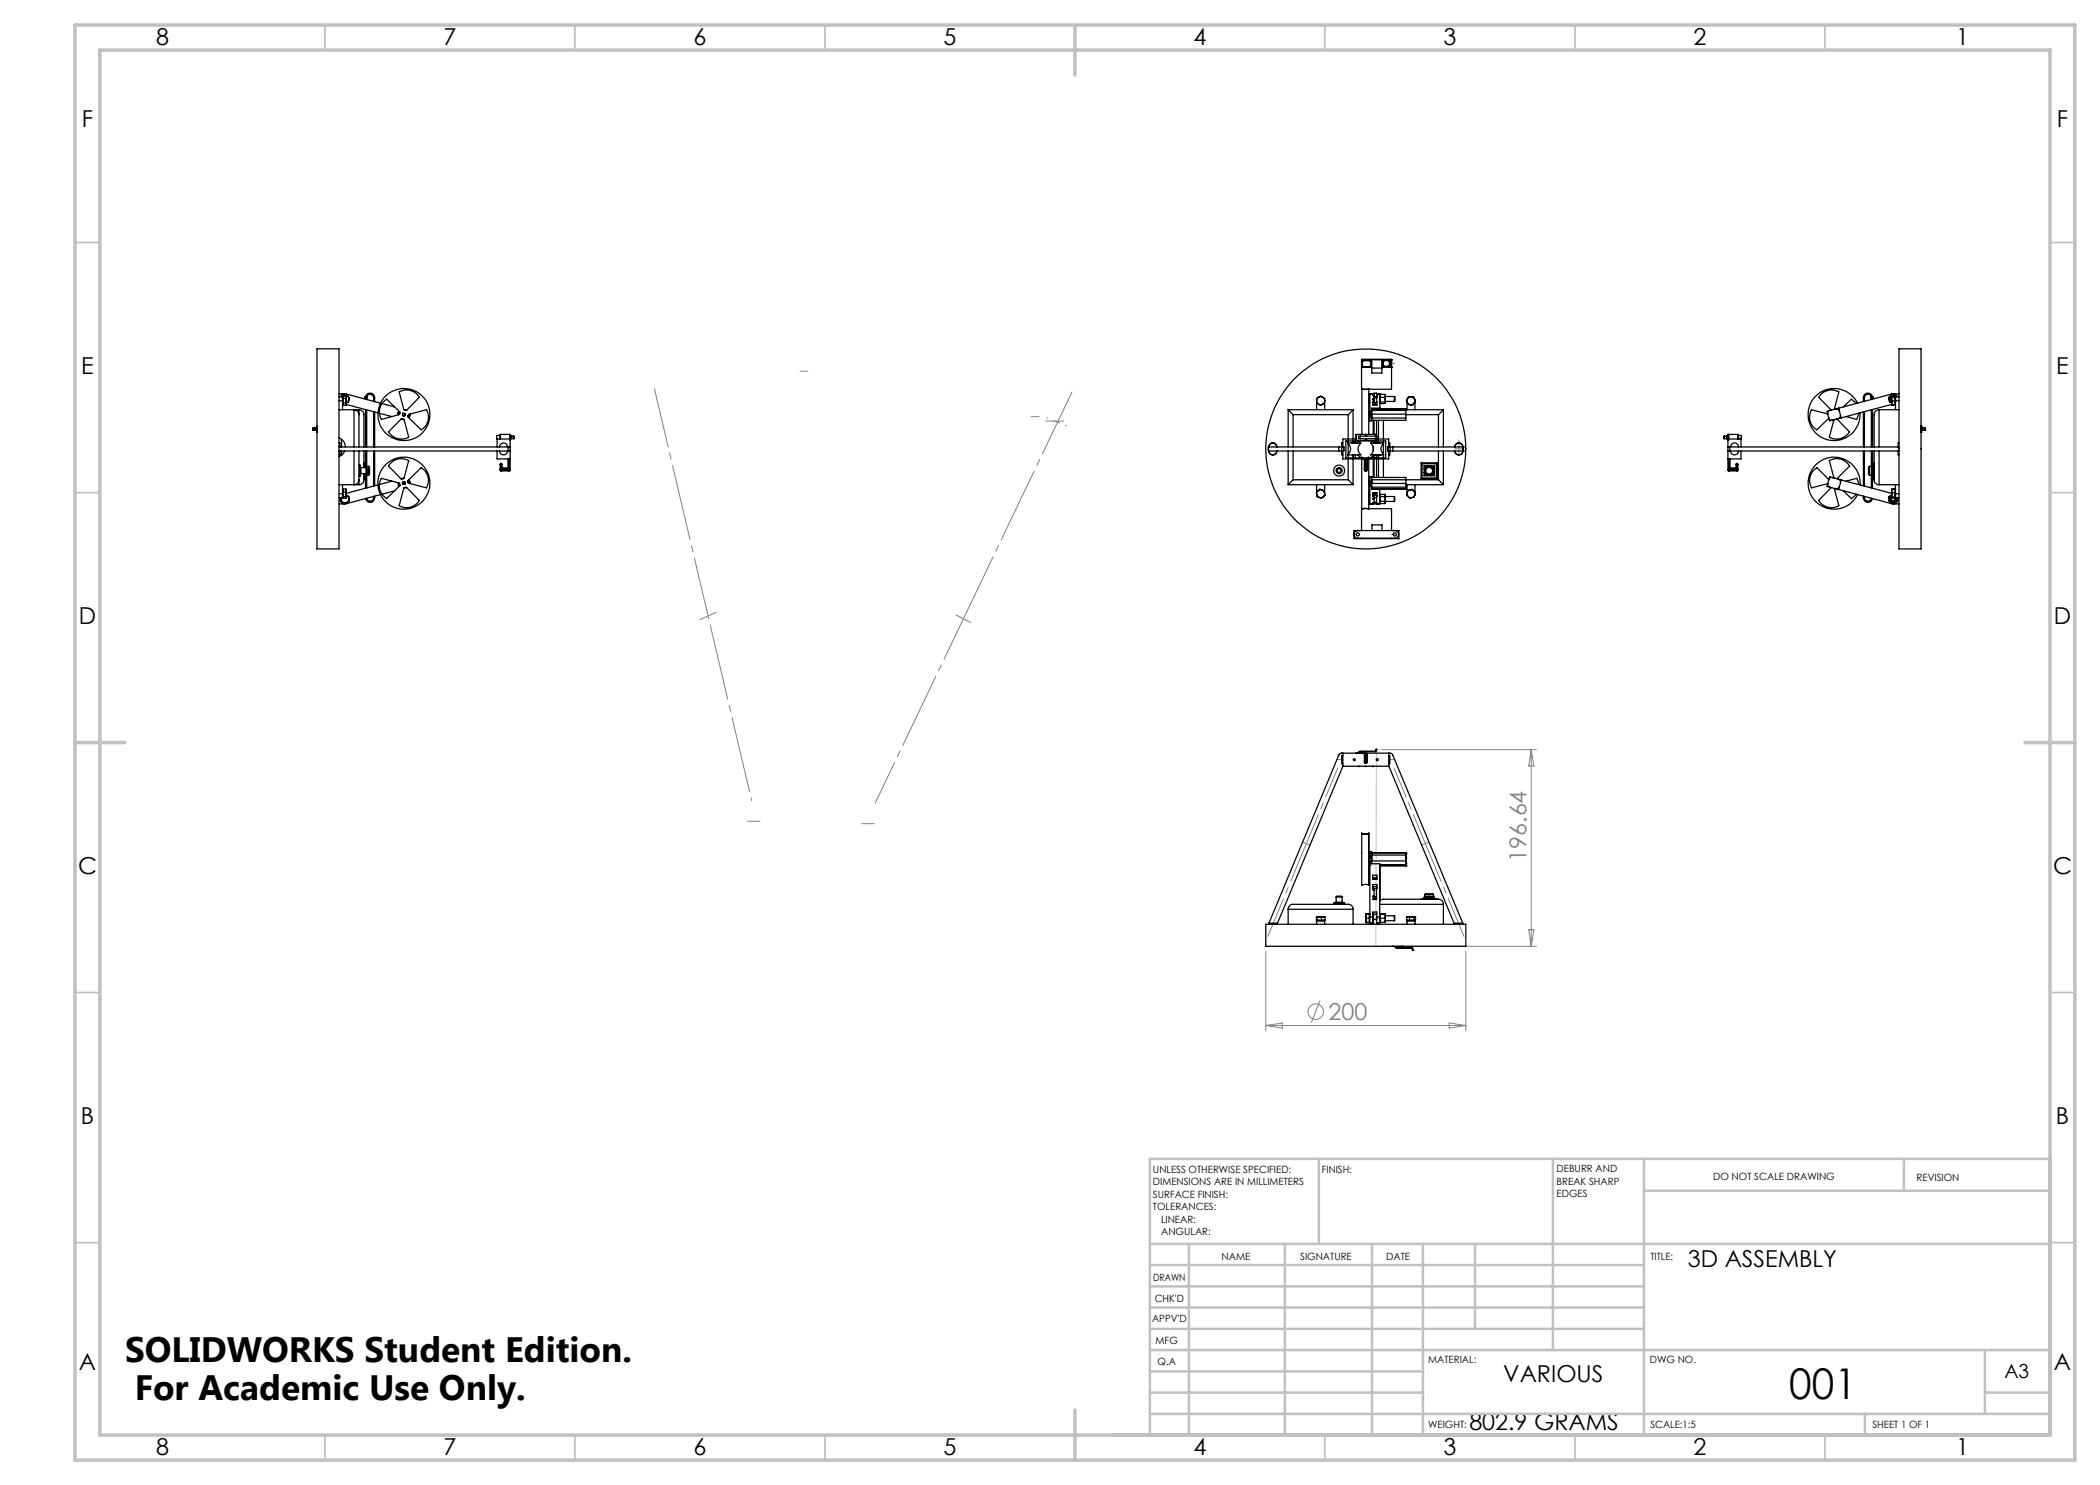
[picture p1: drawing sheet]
<svg xmlns="http://www.w3.org/2000/svg" width="420mm" height="297mm" viewBox="0 0 420 297" stroke-linecap="round" stroke-linejoin="round" font-family="sans-serif">
<g fill="none" stroke="#808080" stroke-width=".2">
<path d="M276.3 149.9h31M306.2 149.9v39.4M306.2 149.9l.6 3.3h-1zM253.2 190.2v15.9M276.2 189.3h31.1M293.2 190.2v15.9M305.8 185.9h1l-.6 3.4zM253.2 205.1h40M253.2 205.1l3.3-.5v1zM264 200.1l-1.7 4.4M289.8 204.6l3.4 .5-3.4 .5z"/>
<circle cx="263.1" cy="202.3" r="1.56"/>
</g>
<path d="M275.3 149.9l-.1 39.4" fill="none" stroke="#c0c0c0" stroke-width=".2"/>
<g fill="none" stroke="#c0c0c0" stroke-width=".35">
<path d="M65 5v5M115 5v5M165 5v5M265 5v5M315 5v5M365 5v5M15 48.5h5M410 48.5h5M15 98.5h5M410 98.5h5M15 198.5h5M410 198.5h5"/>
<path d="M15 248.5h5M410 248.5h5M65 287v5M115 287v5M165 287v5M265 287v5M315 287v5M365 287v5"/>
</g>
<g fill="none" stroke="#c0c0c0" stroke-width=".5">
<path d="M263.8 231.8v17M310.6 231.8v38.2M328.8 231.8v55.2M328.8 238.2h81.2M380.8 231.8v6.4M230 248.8h180M230 257.3h98.8M230 253h98.8M237.8 248.8v38.2M257 248.8v38.2M274.4 248.8v38.2M284.6 248.8v38.2"/>
<path d="M295 248.8v17M230 265.8h98.8M230 261.5h98.8M230 278.5h54.6M230 274.3h54.6M230 270h180M397 278.5h13M397 270v12.8M222.8 287h187.2v-55.2h-180v55.2M230 282.8h180M373 282.8v4.2"/>
</g>
<path d="M15 5h400v287h-400zM20 10h390v277h-390zM215 5v10M15 148.5h10M405 148.5h10M215 282v10" fill="none" stroke="#c0c0c0" stroke-width=".7"/>
<g fill="none" stroke="#808080" stroke-width=".2" stroke-dasharray="15.2 1.3 1.3 1.3">
<path d="M161.6 74.2h-1.6M278.9 72.7h-.7M207.8 83.3h-1.6M212.8 84.2h-3.6M291.8 91v-3M292.6 89.8h-1.7M279 106.9h-.8M143.3 122.5l-3.3 1.4M191.2 123l2.9 1.5M268.6 151.9h-1.2M277.8 151.9h1.2M152 164.3l-2.5-.1"/>
<path d="M172.4 164.7h2.5M262 169l-1.5-.6M284.3 169l1.5-.6"/>
</g>
<path d="M192.7 123.7l21.7-45.3" fill="none" stroke="#808080" stroke-width=".2" stroke-dasharray="15.2 1.3 1.3 1.3" stroke-dashoffset="1.5"/>
<path d="M192.7 123.7l-17.7 36.9" fill="none" stroke="#808080" stroke-width=".2" stroke-dasharray="15.2 1.3 1.3 1.3" stroke-dashoffset="6.2"/>
<path d="M141.6 123.2l-10.7-45.4" fill="none" stroke="#808080" stroke-width=".2" stroke-dasharray="15.2 1.3 1.3 1.3" stroke-dashoffset="3.3"/>
<path d="M141.6 123.2l8.7 36.9" fill="none" stroke="#808080" stroke-width=".2" stroke-dasharray="15.2 1.3 1.3 1.3" stroke-dashoffset="-1.8"/>
<path d="M209.4 83.6l3.9 1.6" fill="none" stroke="#808080" stroke-width=".2" stroke-dasharray="15.2 1.3 1.3 1.3" stroke-dashoffset="15"/>
<path d="M261.3 168.7l-7.8 18.6M285.1 168.7l7.7 18.6" fill="none" stroke="#808080" stroke-width=".2" stroke-dasharray="15.2 1.3 1.3 1.3" stroke-dashoffset="7.1"/>
<path d="M261.3 168.7l6.2-15.1M285.1 168.7l-6.3-15.1" fill="none" stroke="#808080" stroke-width=".2" stroke-dasharray="15.2 1.3 1.3 1.3" stroke-dashoffset="9"/>
<g fill="none" stroke="#000" stroke-width=".25">
<path d="M63.4 69.8h4.4v40h-4.4zM67.8 78.8h1.1M67.8 79.3h.8M68.1 79.3l.4-.4 .5-.1 7.1 1.8M68.5 79.3v.8M68.6 79.7h.6M68.8 79h.3l.5 .3M68.8 79l-.5 .3M68.8 79l-.4 .1-.1 .2M68.8 79l.5-.1 .3 .4M69.2 79.2h-.6v1.9h.6M69.2 79.7l.1 .4"/>
<path d="M69.2 79.2l.1 .2M69.3 79.4l-.1 .3M69.3 79.4v.7M69.6 79.3l.2 .3-.1 .4M69.6 79.3l.3 .3-.2 .4M73.1 79.4l-.1 .1h.4l-.1-.1M73.1 79.5v.3M73.1 79.3a.91 .91 0 0 1 1-.7 .91 .91 0 0 1 .8 .9M73.1 79.3v.1M73.1 79.3h.2M73.3 79.3a.7 .7 0 0 1 .8-.5 .7 .7 0 0 1 .6 .7M73.3 79.3l-.2 .1"/>
<path d="M73.3 79.5v.4M74.7 79.5h.2M74.7 79.5v.8M74.9 79.5v.8M79.8 78.4a2.97 2.97 0 0 1 4.1 1.1l-2.6 2.6h-.3l-.2-.2zM263.7 79.4l-.3 .4-.1 .3M263.7 79.4l.3-.1 .5 .1M263.7 79.4l-.4 .3v.4M263.7 79.4l.4-.2 .4 .2M264.5 79.4l.3 .3 .1 .4M264.5 79.4l.4 .3v.4M272.3 73.3l.3 .1"/>
<path d="M272.3 73.4h2.1v1.2h2v-1.2h1.9M272.3 72h6M272.4 77.9l-.1-6h6v6h-4.5M272.5 72.4l.2-.3h1.2l.2 .3v.7l-.2 .2h-1.2l-.2-.2zM272.6 72l-.3 .1M272.7 77.9h.7M273.8 78.9h.1v1.8h-.1M273.8 79.6h.1M273.9 79h.1M274 78.8h.6M274 72l.4 .2v1l-.4 .2M274.4 73.6h2"/>
<path d="M274.6 78.8h.1M274.6 78.8v.3h.2M274.8 79.5v-.9h.5v.9M274.8 79.5h.1M274.8 79.4h.1M274.8 79.3h.1M274.8 78.8h-.8v5.4h.4v-2.6h1.6M274.8 79.7h-.2v.2h.2M274.8 79.5h.5M274.8 79.3v1.2M275.3 78.8h.7M275.3 79.5h.1"/>
<path d="M275.3 79.4h.1M275.3 79.4v1.1M275.3 78.8v.3M275.4 78.8l-.1 .3M275.4 78.8h.6M276 78.8v3M276 79.5v.9M276 78.9v.6M276 78.9v.1M276 79.5h1M276 78.9h1M276.6 72.8l.4 .5"/>
<path d="M276.6 72.1h1.3v1.2h-1.3zM276.7 72h-.2l-.1 .2v1l.3 .2M277 72.1l-.4 .5M277 78.9l.1 .3M277 79.5l.1 .4M277.1 79.9l-.1 .5M277.1 79.2l-.1 .3M277.1 79.2v.7M277.1 79.9v.6M277.1 79.3h1.8M277.6 72.1l.3 .5M277.8 72l.4 .2v1l-.4 .2"/>
<path d="M277.9 72.8l-.3 .5M278.3 73.4h.1M278.3 72h.1M278.9 79.3v1M278.9 79.3l.1 .1-.1 .9M281.5 79.7v.8M281.5 79.7l-.2 .4 .2 .4M282.2 79.3l.4 .2 .3 .3M282.2 79.3l-.7 .4M282.2 79.3h-.4l-.3 .4M282.2 79.3l.5 .1 .2 .4M282.9 79.8l.1 .4-.1 .4"/>
<path d="M282.9 79.8l.2 .4-.2 .4M372.7 79.5h.2M372.7 79.5v.8M372.9 79.5v.8M374.2 79.4h.4v.1h-.4zM374.3 79.3a.7 .7 0 0 0-.8-.4 .7 .7 0 0 0-.6 .6M374.3 79.3v.1M374.3 79.5v.4M374.5 79.4a.93 .93 0 0 0-1-.8 .93 .93 0 0 0-.8 .9M374.5 79.5v.3M377.8 79.9l.2 .4 .4 .2-.5-.1zM378.1 79.2l-.2 .2-.1 .5"/>
<path d="M378.1 79.2l-.3 .3v.4M378.3 79.5l-.1 .3 .1 .3M378.3 79.4l-.2 .4 .2 .4M378.3 79.8v.8M378.3 79.3v.5M378.3 79.3h.1M378.3 79.8l.1 .4M378.3 79.3l.1 .1M378.4 79.4l-.1 .4M378.4 79.3h1.4M378.4 79.3h.4M378.9 79h-.4l-.4 .2"/>
<path d="M378.9 79l-.5-.1-.3 .3M378.9 79l.4 .3M379 79.3h.1M379 79.3v1.8h-.6M379.1 79.3v.8zM379.5 79.3l-.4-.4-.6-.1-10.8 2.8M379.8 69.8h4.4v40h-4.4zM379.8 78.8h-1.1M62.7 85.6h-.1v.5h.1M62.7 85.6h.3M62.7 86.1h.3M62.7 85.6v.5"/>
<path d="M63 85.6h.2M63 86.1h.2M63 85.6v.5M63.2 85.6h.2M63.2 86.1h.2M63.2 85.6v.5M63.4 85.2v1.2M67.8 87.6l.4 .2a1.95 1.95 0 0 1 .9 1.6M67.8 88.6h.2v.8M67.8 98.7h.7M67.8 99.6h.8M67.8 96.9h4"/>
<path d="M67.8 81.9h4M67.8 90.2h33.8M67.8 89.4h33.8M67.8 80.1h.7M68 90.2v.8h-.2M68.2 99.8l.1 .4 .3 .3M68.2 99.8v.5l.4 .2M68.2 99.6v.2M68.3 87.9v1.5M68.3 90.2v.8M68.5 98.7v.9zM68.5 97.9h.1"/>
<path d="M68.5 81h.1M68.5 80.1v1.8M68.5 96.9v1.8M68.6 99.3h.6M68.6 98.4h.6M68.6 80.6h.6M68.9 90.2l-.4 .7-.7 .4M69.2 97.8l.1 .3M69.2 80.6l.1 .3M69.2 97.8h-.6v1.9h.6M69.2 98.4l.1 .5M69.2 99.3l.1 .2"/>
<path d="M69.2 97.8v.1M69.3 98.9l-.1 .4M69.3 98.1l-.1 .3M69.3 98.1v.8M69.3 98.9v.6M69.3 99.5l-.1 .1M69.3 97.9v.2M69.3 99.5v.1M69.3 99l.1 .1zM69.3 80.1l-.1 .5M69.3 80.1v.8M69.3 80.9l-.1 .2"/>
<path d="M69.3 80.9l6.3 1.7M69.4 99.1l.3 .4 .1 .3M69.4 99.1l.4 .2v.5M69.7 80l-.1 .5h-.3zM69.8 99.8l-.2 .5-.2 .2M69.8 99.8v.5l-.4 .2M70.8 90.2v6.7a1.02 1.02 0 0 0 1-.9M71.8 82.9a1.02 1.02 0 0 0-1-1v7.5M71.8 81.9a.96 .96 0 0 1 1 1v6.5M71.8 93h.2M71.8 95.2h.2M71.8 81.9v7.5"/>
<path d="M71.8 90.2v6.7M72 93v2.2M72 93l.2 .5M72.2 93.5v1.2M72.2 94.7l-.2 .5M72.2 94.7h1M72.2 93.5h1M72.8 92.6l.1 .9M72.8 94.7v1.3a.96 .96 0 0 1-1 .9M72.8 90.2v3.3M72.9 94.7l-.1 1M72.9 95.1h.2"/>
<path d="M72.9 93.2h.2M73.1 81.9v7.5M73.1 90.2v3.3M73.1 94.7v2.9M73.2 93.5a1.14 1.14 0 0 1 .1 1.2h-.1M73.2 93.5v1.2M73.3 93.3h.4M73.3 95h.4M73.3 82v7.4M73.3 90.2v3.4M73.3 94.7v2.9M73.7 93.3l.2 .2v1.3l-.2 .2"/>
<path d="M73.7 93.3v1.7M74.7 99.6a.69 .69 0 0 1-.6 .6 .69 .69 0 0 1-.8-.5M74.7 99.6h.2M74.7 82.3v7.1M74.7 90.2v7M74.7 99.3v.3M74.9 99.6a.91 .91 0 0 1-.8 .9 .91 .91 0 0 1-1-.8M74.9 82.4v7M74.9 90.2v7M74.9 99.2v.4M75.6 97l-6.3 1.7M75.9 82.7l2.5 .6"/>
<path d="M76.1 98.9l-6.8 1.8a1 1 0 0 1-1.3-1.1M76.3 95.7l3.5 .9 .2 .3-.1 .3-2.6 2.5a2.94 2.94 0 0 1-1-4zM76.4 80.7l2.5 .7M78 92.8a2.97 2.97 0 0 1 3.7-.7l-.9 3.5-.2 .2h-.4l-2.5-2.6zM78.4 96.2l-2.5 .7M78.9 98.2l-2.5 .6M79.7 82.5l-.1 .2M79.7 82.5l.3 .2M79.7 82.6v.1M79.8 96.6l-.2 .3 .2 .3M79.8 97.1h.1M79.9 96.7l-.1 .5"/>
<path d="M79.9 96.8v.4h-.1M79.9 82.7l-.3-.1 .2 .3M79.9 82.4l-.2 .1M79.9 82.4l-2.6-2.6a3 3 0 0 0-1 4.1l3.5-1M79.9 82.4l.1 .3-.2 .2M80.2 83.8l.6 .2M80.3 83.8l.3-.1 .2 .2 .9 3.5a2.91 2.91 0 0 1-4-1zM80.5 96.4l.4-.1 .2 .2-.1 .3-.4 .1-.1-.2zM80.6 82.7l.5 .1a.31 .31 0 0 1-.1 .4 .31 .31 0 0 1-.5-.1 .31 .31 0 0 1 .1-.4zM80.8 81.9l.6 .1M80.8 97.6l.3-.2 .2 .1 2.6 2.6a2.91 2.91 0 0 1-4.1 1zM80.8 95.6l-.6 .1"/>
<path d="M81.4 97.5l-.7 .2M81.6 96.4l.4 .1-.2 .2M81.6 96.3l.4 .1M81.6 96.1l.4 .3M81.6 96.1l2.6-2.5a2.97 2.97 0 0 1 1.1 4l-3.5-.9-.2-.3zM81.8 82.9l.2 .1-.4 .1M81.8 82.9l3.5-1a2.91 2.91 0 0 1-1.1 4.1l-2.5-2.5M81.8 82.9l-.2 .2 .1 .4M81.8 95.9l.3 .8M81.9 96.4v.1l.1-.1M82 83.1h-.1M82 83.1l-.4 .3"/>
<path d="M82 83.1l-.4 .1M82.1 82.8l-.3 .8M99.4 90.2v1.6h2.6M99.4 87.8v1.6M99.9 89.4a.79 .79 0 0 1 .8-.8 .79 .79 0 0 1 .8 .8M99.9 90.2a.79 .79 0 0 0 .8 .8 .79 .79 0 0 0 .8-.8M100 94l.2 .2M100 94h.2M100 92.9h.2M100 87.1h-.7v.7h2.7M100 92.9v1.1M100.1 86.9l-.1 .9"/>
<path d="M100.1 86.9h1.9M100.1 86.9v.9M100.2 94v.2M100.2 92.9h.2M100.2 92.7l-.2 .2M100.2 92.7v.2M100.2 92.7l.2 .2M100.2 94h1.6M100.2 94.2h1.6M100.2 92.9v1.1M100.4 93.6l-.2 .2h1.6l-.2-.2M100.4 93.6h1.2"/>
<path d="M100.4 92.9v.7M101.6 91.8v1.8M101.6 90.2h.4M101.6 89.4h.4M101.6 89.4v.8M101.8 94v.2M101.8 94h.2M101.8 91.8v2.2M102 86.9v1.2M102 86.9v7.1M102 94l-.2 .2M102.1 87.2h.1"/>
<path d="M102.1 87.7h.1M102.2 87.2h.2M102.2 87.7h.2M102.2 87.2v.5M102.4 87.2h.3M102.4 87.7h.3M102.4 87.2v.5M102.7 87.2h.1v.5h-.1M102.7 87.2v.5M253.8 89.4a.81 .81 0 0 1 .8-.8 .81 .81 0 0 1 .8 .8M253.8 90.2a.81 .81 0 0 0 .8 .8 .81 .81 0 0 0 .8-.8M257.6 81.9l1 1"/>
<path d="M257.6 81.9v7.5M257.6 90.2v6.7M257.6 96.9h13M257.6 81.9h13M258.6 96l-1 .9M258.6 96h11M258.6 82.9h11M258.6 82.9v6.5M258.6 90.2v5.8M263.3 98.4v.5M263.3 80.1l.1 .4 .3 .4M263.3 80.1v.5l.4 .3"/>
<path d="M263.3 80.6v1.3M263.3 96.9v1.5M263.3 98.9l.1 .4 .4 .2M263.3 98.9l.2 .4 .3 .2M263.6 98.1l-.2 .4-.1 .4M263.6 98.1l-.3 .3M264.4 98l.3 .1 .2 .5M264.4 98h-.5l-.3 .1M264.4 98l-.4-.2-.4 .3M264.4 98l.4 .1 .1 .5M264.5 80.8l-.4 .2-.4-.1M264.5 80.8l-.4 .3-.4-.2"/>
<path d="M264.7 99.4l-.5 .2-.4-.1M264.7 99.4l-.4 .3-.5-.2M264.9 98.6l-.2 .8M264.9 98.6l.1 .5-.3 .3M264.9 80.1l-.1 .4-.3 .3M264.9 80.6l-.4 .2M264.9 80.1v1.8M264.9 96.9v1.7M267.8 90.2h.5M267.8 89.4h.5M267.8 89.4h-14.1v.8h14.1M267.8 89.4v.8"/>
<path d="M268.3 89.4h.4v.8h-.4M268.3 89.4v.8M268.4 90.2v.8h.2M268.6 88.6h-.2v.8M268.6 90.2v1.6h4.4v2.2M269.2 88.2h7.9v3.4h-7.9zM269.6 88.6h2.6a1.55 1.55 0 0 0 0 2.4h-2.6a1.55 1.55 0 0 0 0-2.4zM269.6 96l1 .9M269.6 82.9v4.9M269.6 88.2v.4M269.6 88.7v2.2M269.6 91v.6"/>
<path d="M269.6 91.8v4.2M270.4 88.5h.1M270.4 88.5h1M270.4 88.5v.1M270.6 81.9l-1 1M270.6 81.9v5.9M270.6 88.2v.3M270.6 91v.6M270.6 91.8v5.1M270.7 88.2v.3M270.7 91v.6M271.1 88.2v.3"/>
<path d="M271.1 91v.6M271.2 86.9l.1 1.2zM271.2 87.8h-2.6v1.6M271.3 86.9h3.8M271.4 88.5h.1M271.4 88.5v.1M271.6 91l.7 .6M272 88.2l-.4 .4M272.1 87.2h3.3v.5h-3.3M272.1 87.2h-.4v.5h.4M272.1 87.2v.5M272.3 91.8v10a1.28 1.28 0 0 1 1.5 0v-10"/>
<path d="M272.3 91.6v-.2l.4 .2M272.4 86.9v-9.2a1.43 1.43 0 0 0 1.4 0v9.2M272.9 94h.1M272.9 94l.1 .2M272.9 91.8v2.2M273 94v.2M273 94h.3M273 94.2h.3M273.1 87.2v-.3l.1 .3M273.1 87.7v.4l.1-.4M273.3 94h.2M273.3 94v.2"/>
<path d="M273.3 86.9v.3M273.3 87.7v.4M273.4 91.6l.4-.2v.2M273.5 94l-.2 .2M273.5 91.8v2.2M273.8 96.9h.2v.3l-.1-.3M273.8 96.3h.1M273.8 83.2h.1M273.8 99.3h.1M273.8 98.9h.1v1.8h-.1M273.8 80.5h.1M273.8 96.8h.2"/>
<path d="M273.8 82.8h.2M273.9 80.6h.1M273.9 99h.1M273.9 96.5l.1 .2M273.9 83.1v.3v-.3M273.9 96.5h.1M273.9 83v.1M273.9 96.4v.1M273.9 83.1h.1M273.9 82.4v.3h-.1M273.9 82.4v.3M273.9 82.8v.2"/>
<path d="M273.9 82.4h.1M273.9 82.8l.1 .1M274 96.1l-.1 .3M274 97.3h.4M274 82.3h.4M274 96.4h-.1M274.1 88.6h2.7a1.55 1.55 0 0 0 0 2.4h-2.7a1.55 1.55 0 0 0 0-2.4zM274.4 95.5h6.8v1.2M274.4 81.8h6.8M274.4 88.2l.2 .2M274.4 96.7h6.8M274.4 82.8h6.8"/>
<path d="M274.4 96h13.3M274.4 97.4h6.8M274.4 97.8h6.8M274.4 82.1h6.8M274.4 83.6h6.8M274.5 98.5h.9v.2h-.9zM274.6 80.8h.8v.2h-.8zM274.6 80.4v.1h.8l-.1-.1M274.6 99.2l-.1-.2h.9l-.1 .2M274.6 99v.3h.2M274.6 91.1l-.6 .5M274.6 84.1v2.8"/>
<path d="M274.6 88.2v.4M274.6 89.4v.7M274.6 91v.6M274.6 91.8v3.7M274.8 99.6v.9h.5v-.9M274.8 80.3h-.2v.2M274.8 99.6h-.2v.2h.2M274.8 99.6h.5M274.8 84.1v2.8M274.8 88.2v.4M274.8 91v.6M274.8 91.8v3.7"/>
<path d="M274.8 99v.6M275 91h.9M275 88.5l.9 .1M275 88.5h.9M275 88.5v.1M275 91h.1M275.1 86.9l.1 1.2h-4.1v-.3M275.1 86.9v.3M275.1 87.7v.4M275.2 87.8h2.5v1.6M275.3 88.2v.3M275.3 91v.6"/>
<path d="M275.3 99.2h.1M275.3 84.1v3.1M275.3 87.7v.1M275.3 91.8v3.7M275.3 99v.6M275.7 88.2v.3M275.7 91v.6M275.7 84.1v3.7M275.7 91.8v3.7M275.9 91h.1M275.9 97.8v3l-1.9-.1M275.9 97.9h-1.5v-2.5h-.4v5.3"/>
<path d="M276 80.5v.2h1M276 80.6h.1M276 99.3v1M276 98.8l-.1 .2M276 99.3h1M276 80.4h1M276 80.4v.1M276.7 84.1v3.7M276.7 88.2v.4M276.7 88.7v2.2M276.7 91v.6M276.7 91.8v3.7"/>
<path d="M277 98.8l.1 .3M277 80.4l.1 .1M277 99.3l.1 .5M277.1 80.5l-.1 .1zM277.1 80.5v.1M277.1 99.8l-.1 .5M277.1 99.1l-.1-.2h-1v.4M277.1 99.1l-.1 .2M277.1 99.1v.7M277.1 99.8v.7M277.1 80.3h1.8M277.1 99.3h1.8"/>
<path d="M277.7 88.6h.3v.8M277.7 90.2v1.6h-4.4v2.2M278 90.2v.8h-.3M278 90.2h.6M278 89.4h.6M278 89.4h-.4v.8h.4M278 89.4v.8M278.6 90.2h14M278.6 89.4h14M278.6 89.4v.8M278.9 99.3v1M281.2 96.7v.7"/>
<path d="M281.2 82.1v.7M281.2 83.6v.5h-6.8M281.2 97.4v.4h-6.8M281.2 82.9h6.5M281.2 96.9h7.5M281.2 81.9h7.5M281.2 81.8v.3M281.2 82.8v.8M281.4 80.3v1.6M281.4 96.9v1.7M281.4 98.5v.4l.2 .4M281.4 98.5l-.1 .5 .3 .3"/>
<path d="M281.5 80.5l.2 .2 .5 .3M281.5 80.5l.2 .4 .5 .1M281.6 99.3l.3 .2h.5M281.6 99.3l.3 .3 .5-.1M282 98l.8 .2M282 98l-.3 .1-.3 .4M282 98l-.4 .1-.2 .4M282 98l.5-.1 .3 .3M282.8 98.2l.2 .5v.3M282.8 98.2l.3 .3-.1 .5M282.9 80.6l-.3 .2-.4 .2M282.9 80.6l-.3 .4h-.4"/>
<path d="M283 99l-.2 .3-.4 .2M283 99l-.2 .4-.4 .1M283 80.4v1.5M283 96.9v1.5M284.2 92.6l.2 .1M284.2 92.6v3.1M284.2 92.6h3.2M284.2 95.7h3.2M284.4 95.6l-.2 .1M284.4 92.7v2.9M284.4 92.7h2.9M284.4 95.6h2.9"/>
<path d="M284.8 93.2l.2 .1M284.8 93.8v.7M284.8 94.5h.2v.5M284.8 93.2v.6M284.8 94.5v.6M284.8 95.1h.7M284.8 93.2h.7M285 93.3v.5h-.2M285 95l-.2 .1M285 95h.5v.1M285.5 93.2h.7M285.5 93.2v.1h-.5"/>
<path d="M285.5 95.1h.7M286.2 93.2v.1h.4M286.2 95.1h.6M286.2 93.2h.6M286.6 93.3v.5h.2M286.6 95l.2 .1M286.6 95h-.4v.1M286.8 93.2l-.2 .1M286.8 93.8v.7M286.8 94.5h-.2v.5M286.8 93.2v.6M286.8 94.5v.6"/>
<path d="M287.3 95.6l.1 .1M287.3 92.7v2.9M287.4 92.6l-.1 .1M287.4 92.6v3.1M287.7 96l1 .9M287.7 82.9v6.5M287.7 90.2v5.8M288.7 81.9l-1 1M288.7 81.9v7.5M288.7 90.2v6.7M291 89.4a.79 .79 0 0 1 .8-.8 .79 .79 0 0 1 .8 .8M291 90.2a.79 .79 0 0 0 .8 .8 .79 .79 0 0 0 .8-.8"/>
<path d="M292.6 89.4h.1M292.6 90.2h.1M292.6 89.4v.8M344.9 87.2h-.1v.5h.1M344.9 87.2h.4M344.9 87.7h.4M344.9 87.2v.5M345.3 87.2h.1M345.3 87.7h.1M345.3 87.2v.5M345.4 87.3v.4M345.4 87.2h.1"/>
<path d="M345.4 87.7h.1M345.4 87.3h.1M345.4 87.2v.1M345.6 88.1h.1M345.6 86.9v1.2M345.6 94h.2M345.6 94l.2 .2M345.6 90.2h.4M345.6 89.4h.4M345.6 86.9h.1M345.6 86.9v7.1M345.7 86.9h.1"/>
<path d="M345.7 86.9v.9M345.8 86.9h1.7M345.8 86.9v.9M345.8 94v.2M345.8 94h1.6M345.8 94.2h1.6M345.8 91.8v2.2M346 90.2h33.8M346 89.4h33.8M346 89.4v.8M346 93.6l-.2 .2h1.6l-.2-.2M346 91.8v1.8"/>
<path d="M346 93.6h1.2M346.1 90.2a.79 .79 0 0 0 .8 .8 .79 .79 0 0 0 .8-.8M346.1 89.4a.79 .79 0 0 1 .8-.8 .79 .79 0 0 1 .8 .8M347.2 92.9h.2M347.2 92.9v.7M347.4 92.7l-.2 .2M347.4 92.7v.2M347.4 92.9h.2M347.4 92.7l.2 .2M347.4 94h.2M347.4 94v.2M347.4 92.9v1.1"/>
<path d="M347.5 86.9l.1 .9M347.5 86.9v.9M347.6 94l-.2 .2M347.6 87.1h.7v.7h-2.7M347.6 87.7h.7M347.6 92.9v1.1M348.2 90.2v1.6h-2.6M348.2 87.8v1.6M365.5 82.8l-3.2-.9a2.91 2.91 0 0 0 1.1 4.1l2.4-2.4M365.5 96.7a.63 .63 0 0 0 .5 .7M365.5 96.7l-.1 .6 .6 .1M365.5 82.8l.3 .8"/>
<path d="M365.8 95.9l-2.4-2.3a2.97 2.97 0 0 0-1.1 4l3.2-.9M365.8 83.6a.63 .63 0 0 0 .7 .4M365.8 83.6l.1 .6 .6-.2M365.8 96l-.3 .7M366 82.1a.63 .63 0 0 0-.5 .7M366 82.1l-.6 .2 .1 .5M366 97.4l1.1 .4M366.3 97.5l-2.6 2.6a2.91 2.91 0 0 0 4.1 1l-.9-3.4M366.5 95.5a.56 .56 0 0 0-.7 .5M366.5 95.5l-.6-.1-.1 .6M366.5 95.5l1.2 .3M366.8 95.6l-.9-3.5a3 3 0 0 1 4 1.1l-2.5 2.5"/>
<path d="M366.9 81.9l.9-3.5a2.97 2.97 0 0 0-4.1 1.1l2.6 2.5M367.1 81.8a.56 .56 0 0 1 .8 .4M367.1 97.8l.6 .1M367.1 81.8l-1.1 .3M367.4 83.8l2.5 2.6a2.91 2.91 0 0 1-4 1l.9-3.4M367.7 95.8a.63 .63 0 0 1 .4 .8M367.7 95.8l.5 .2M367.7 83.7l-1.2 .3M367.7 97.9l10.7 2.8a1 1 0 0 0 1.2-1.1M367.7 81.6l.2 .6M367.7 81.6l-.6 .2M367.9 97.3a.63 .63 0 0 1-.8 .5"/>
<path d="M367.9 97.3l-.2 .6M367.9 82.2l.2 .8M368.1 83a.62 .62 0 0 1-.4 .7M368.1 83l.1 .6M368.1 96.6l-.2 .7M368.2 96l-.1 .6M368.2 96l10.1 2.7M368.2 83.6l-.5 .1M368.7 98.2l1.6 1.5 .9-.9M369.2 96.2l2.1-.5 .4 1.2M371.2 80.7l-.9-.9-1.6 1.6M371.5 80.6a5.2 5.2 0 0 0-8.6-1.2 5.2 5.2 0 0 0 2.2 8.4 5.2 5.2 0 0 0 6.9-5.2"/>
<path d="M371.7 82.7l-.4 1.2-2.1-.6M372 97a5.2 5.2 0 0 0-6.9-5.2 5.2 5.2 0 0 0-2.2 8.4 5.2 5.2 0 0 0 8.6-1.3M372.7 99.6a.91 .91 0 0 0 .8 .9 .91 .91 0 0 0 1-.8M372.7 99.6h.2M372.7 82.4v7M372.7 90.2v7M372.7 99.2v.4M372.9 99.6a.69 .69 0 0 0 .6 .6 .69 .69 0 0 0 .8-.5M372.9 82.3v7.1M372.9 90.2v7M372.9 99.3v.3M373.9 93.3l-.2 .1v1.5l.2 .1"/>
<path d="M373.9 93.3v1.7M373.9 93.3h.4M373.9 95h.4M374.3 82v7.4M374.3 90.2v3.1M374.3 95v2.6M374.3 95l.2 .1M374.3 93.8h.2M374.3 93.8v.7M374.3 94.5h.2M374.3 95h.1M374.3 93.3h.1"/>
<path d="M374.3 93.3v.5M374.3 94.5v.5M374.5 93.2l-.2 .1M374.5 93.8v.7M374.5 95.1h.2M374.5 93.2h.2M374.5 81.9v7.5M374.5 90.2v3.6M374.5 94.5v3.1M374.8 92.6h-.1v3.1h.1M374.8 90.2v5.8a.96 .96 0 0 0 1 .9M375.8 81.9a.96 .96 0 0 0-1 1v6.5"/>
<path d="M375.8 96.9h4M375.8 81.9h4M375.8 81.9v7.5M375.8 90.2v6.7M377.8 99.8l.1 .3 .3 .4M377.8 99.8v.5l.4 .2M378.2 99.1l-.4 .2v.5M378.2 99.1l-.3 .4-.1 .3M378.3 99l-.1 .1M378.3 98.2v.8M378.3 99l.1 .4M378.3 99v.5"/>
<path d="M378.3 98v.2M378.3 99.5a.42 .42 0 0 0 .2 .7 .42 .42 0 0 0 .5-.6M378.3 99.4a.51 .51 0 0 0-.1 .7 .51 .51 0 0 0 .7 .1 .51 .51 0 0 0 .2-.6M378.3 80.6l.1 .4M378.3 81h.1M378.3 80.6v.4M378.3 99.5l.7 .1M378.3 81l.1 .1M378.3 80.9l-10.1 2.7M378.3 98.2l.1 .3M378.4 97.9h-.1M378.4 97.9l-.1 .3"/>
<path d="M378.4 98.5l-.1 .5M378.4 99.4l-.1 .1M378.4 80.2l-.1 .4M378.4 97.8h.6v1.8M378.4 98.5h.6M378.4 81h.7M378.4 97.9h.6M378.4 99.4h.6M378.4 97.9l-.1 .1M378.4 81v.1M378.4 80.2h.6M379 99.6h.8"/>
<path d="M379 97.9h.1M379.1 98.7v.9zM379.1 98.7h.7M379.1 80.1v1.8M379.1 96.9v1.8M379.1 80.1h.7M379.4 99.6v.2zM379.4 99.8l-.1 .4-.3 .3M379.4 99.8v.5l-.4 .2M379.6 90.2v.8h.2M379.8 88.6h-.2v.8M384.2 85.2h.1"/>
<path d="M384.2 86.4h.1M384.2 86h.2M384.2 85.6h.2M384.2 86.1h.2M384.2 85.2v1.2M384.4 85.6v.4M384.4 86.1h.1M384.4 85.6h.1M384.4 86v.1M384.5 85.6h.4M384.5 85.6v.5M384.5 86.1h.4"/>
<path d="M384.9 85.6h.1v.5h-.1M384.9 85.6v.5M67.8 100.8h1.1M68.6 100.5l.2 .1 .6-.1M68.6 100.5l.4 .2 .4-.2M270.8 106.1h9v1.6h-9zM271.6 106.1a.76 .76 0 0 0-.8 .8 .76 .76 0 0 0 .8 .7h7.3a.76 .76 0 0 0 .8-.7 .76 .76 0 0 0-.8-.8M272.3 107.6v.1M272.3 101.7v4.4M272.6 101.7h.9M273.8 100.3h.1M273.8 101.7h4.5v4.4"/>
<path d="M273.9 100.6h.1M274 100.7h.6M274.4 106.1v-1.1h2v1.1M274.6 100.5v.3zM274.6 100.5h.7v.2M275.3 100.7v.1M275.3 100.7h.6M275.9 100.6l.1 .1M276 100.3v.4M276 100.3h1M276 100.7h1M277 100.3l.1 .2"/>
<path d="M277.1 100.5l-.1 .2M277.1 100.3h1.8M278.3 107.6v.1M378.2 100.5l.2 .1 .6-.1M378.2 100.5l.4 .2 .4-.2M378.7 100.8h1.1M268.6 151.1h-.2v1.6h.2M268.6 153.2l-13.2 31.7v-.3h-1.6v.3M268.6 150.6v2.6M268.6 153.2h9.2l13.1 31.7M271.2 150.6h2M271.7 153.2h.2"/>
<path d="M271.7 150.6l.4-.4h3.1v-.3h.2h-.2v.4h-3.2l-.2 .3M272.4 150.5h.4M272.4 150.5v.1M272.8 150.5v.1M272.9 150.8l.1-.2v.2M272.9 150.8h.1M272.9 152.4h.1M272.9 152.4l.1 .2M272.9 150.8v1.6M273 153.2h.2M273 152.4v.2M273 150.8v1.6"/>
<path d="M273 150.8h.3M273 152.4h.3M273 152.6h.3M273.3 150.8v-.2l.2 .2M273.3 150.8h.2M273.3 152.4h.2M273.3 152.4v.2M273.3 150.8v1.6M273.5 152.4l-.2 .2M273.5 150.8v1.6M274.5 153.2h.2M277.7 151.1h.3v1.6h-.3"/>
<path d="M277.7 150.6v2.6M267.2 179.4l.2-.2h.9l.1 .2M267.2 179.4h1.2M267.2 179.4v1M268.4 179.4v1M273.8 166.6a1.28 1.28 0 0 1-1.5 0v10.5a1.5 1.5 0 0 1 1.5 0M273.8 166.6a1.22 1.22 0 0 1-1.4 0v.1M273.8 166.6v10.5M273.8 166.6v5h.2M273.8 171.6h.2M273.8 172h.2M273.9 173h.1"/>
<path d="M273.9 171.3h.1M273.9 172.4v.6M273.9 172.4h.1M273.9 172.4v.3l.1-.3M273.9 172.8l.1 .2M273.9 172.8v.2M273.9 170.7l.1 .6M273.9 170.7h.1M273.9 170.7v.6M274 173h.1M274 172.4h.1M274 172.2h-.2v4.9"/>
<path d="M274 172.8h-.1M274 170.5h.4M274.4 172.2h6.8v.7M274.4 170.6h6.8M274.4 171h6.8M274.5 175h.9v.8h-.9zM274.5 177.4h.9M274.5 175.5h.9M274.6 177.7h.1M274.6 177.7l-.1-.8h.9l-.1 .8M274.6 177.7v.3h.2M274.8 179.6h.1"/>
<path d="M274.8 179.3h.1M274.8 179.5h.5M275.3 177.7h.1M275.3 177.7v1.8M275.3 177.7h-.5v1.8M275.3 179.5v.4h-.7v-.7h.2v.5h.5M275.9 173.1h5.3M275.9 173.3h.1M275.9 172.9h5.3M276 173.1v7.1l.7-.4h11a.97 .97 0 0 1 1 1.1M281.2 173.1h.1M281.2 170.6v.4"/>
<path d="M281.2 170.8v.7M281.2 172.7v.4M281.2 170.6h.1M281.2 170.8h.1M281.2 171.5h.1M281.2 172.7h.1M281.2 170.6v.2M281.2 171v1.7M281.2 172.9v.2M284.2 179.8l.2-.1h2.9l.1 .1M284.8 179.6v.1M284.8 179.6h.7"/>
<path d="M284.9 179l.2-.3h1.5l.1 .3M284.9 179.3l-.1 .2M284.9 179.3h.1M284.9 179h1.8M284.9 179v.3M285 179.3l-.2 .3M285 179.3h.5M285.5 179.3h.7M285.5 179.6h.7M285.5 179.3v.3M286.2 179.3v.3M286.2 179.6h.6"/>
<path d="M286.2 179.3h.4M286.6 179.3l.2 .3M286.6 179.3h.1M286.7 179.3l.1 .2M286.7 179v.3M286.8 179.6v.1M253.2 184.9h40v4.4h-40zM253.8 184.7l-.1 .2M253.8 184.6l14-33.7 .4-.3h9.9l.4 .2 14.1 33.8M257.6 181.9a.95 .95 0 0 1 1-1h11a.95 .95 0 0 1 1 1M257.6 181.9v3M257.6 181.9h13"/>
<path d="M263.3 184.1h1.6zM263.3 183.4h.1M263.3 183.4h.5M263.3 183.4v1.5M263.4 183.4v.6M263.8 183.4h.5M263.8 183.4h.9M263.8 183.4h-.4M264.3 183.4v.6M264.7 183.4h-.4M264.7 183.4h.3M264.9 184v.9"/>
<path d="M265 183.4v.6h-1.7M266.7 180.7h2.2M266.7 180.7v.2M267.2 180.4h1.2M267.2 180.4l-.5 .3M268.4 180.4l.5 .3M268.9 180.7v.2M270.6 181.9v3M273.2 184.5h.1M273.2 182.8h.1M273.2 183.3v.7M273.2 182.8v.5"/>
<path d="M273.2 184v.5M273.2 182.8l.7-.1v1.8h-.6M273.2 183.3l.1 .4M273.2 184l.1 .5M273.3 182.8l-.1 .5M273.3 183.7l-.1 .3M273.3 182.8h.7M273.3 184.5h.7M273.3 183.7h.6M273.9 182.8h.1M274 183.4v1.2M274 184.6h.6"/>
<path d="M274 183.4v-13h.4v2.4h1.5v10.6M274 183.4h.6M274.6 184.6h.1M274.6 184.1h.1M274.6 183.2h.1M274.6 183.4v1.2h-.6M274.6 182.9h.1M274.6 183.4v-1h.7v1M274.6 183.9v1M274.6 183.9h.7M275.3 183.4v1.5M275.3 182.8h-.7v1.1"/>
<path d="M275.3 184.6h.6M275.3 183.4h.6M275.7 184.6v.3M275.9 183.4v1.2M275.9 184.6h-.6M275.9 180.9h12.8M276 183.7v.8M276 183.7h1M277 183.7l.1 .3M277.1 183.3l-.1 .4M277.1 182.8h-1.2l.1 .9M277.1 183.3v.7"/>
<path d="M277.1 184l-.1 .5M277.1 182.8v.5M277.1 184v.5h-1.2M277.1 184.1h1.8M277.1 183.2h1.8M278.5 189.3h2M278.9 183.2v.9M279 189.3l.4 .3M279.1 189.3v.2l.3 .1M279.4 189.6h3.1l.1 .5-.1-.1v-.4M279.7 189.4h.4M279.7 189.3v.1"/>
<path d="M280.1 189.3v.1M281.4 184.1h1.6zM281.4 184v.9M281.6 183.4h.3M281.6 183.4h.8M281.6 183.4h-.3M281.9 183.4v.6M282.4 183.4h.4M282.4 183.4h.6M282.4 183.4h-.5M282.8 183.4v.6M283 183.4h-.2"/>
<path d="M283 183.4h.1v.6h-1.8v-.6M283 183.4h.1M283 184v.9M288.7 180.9v4M292.6 184.6h-1.6v.3M292.6 184.6v.3M292.6 184.7v.2"/>
<circle cx="80.8" cy="96.6" r="5.2"/>
<circle cx="80.8" cy="82.9" r="5.2"/>
<circle cx="267.8" cy="94.1" r="1.1"/>
<circle cx="267.8" cy="94.1" r=".39"/>
<circle cx="267.8" cy="94.1" r=".6"/>
<circle cx="273.2" cy="89.8" r="20"/>
<circle cx="285.8" cy="94.1" r=".68"/>
<circle cx="285.8" cy="94.2" r=".87"/>
<circle cx="271.6" cy="106.9" r=".32"/>
<circle cx="279" cy="106.9" r=".33"/>
<circle cx="270.9" cy="151.9" r=".2"/>
<circle cx="275.5" cy="151.9" r=".19"/>
</g>
<text font-size="8.5" x="357.8" y="279.7">001</text>
<g font-size="7.1">
<text x="25" y="272.4">SOLIDWORKS Student Edition.</text>
<text x="26.9" y="280.1">For Academic Use Only.</text>
</g>
<g font-size="4.7">
<text x="31.2" y="9">8</text>
<text x="88.7" y="9">7</text>
<text x="138.7" y="9">6</text>
<text x="188.7" y="9">5</text>
<text x="238.7" y="9">4</text>
<text x="288.7" y="9">3</text>
<text x="338.7" y="9">2</text>
<text x="391.2" y="9">1</text>
<text x="16.4" y="25.5">F</text>
<text x="411.4" y="25.5">F</text>
<text x="16.2" y="74.7">E</text>
<text x="411.2" y="74.8">E</text>
<text x="15.8" y="124.7">D</text>
<text x="410.8" y="124.7">D</text>
<text x="15.6" y="174.7">C</text>
<text x="410.6" y="174.8">C</text>
<text x="16.2" y="224.8">B</text>
<text x="411.2" y="224.7">B</text>
<text x="337.6" y="253.5">3D ASSEMBLY</text>
<text x="15.8" y="274">A</text>
<text x="410.8" y="274">A</text>
<text x="300.7" y="276.3">VARIOUS</text>
<text x="293.9" y="286">802.9 GRAMS</text>
<text x="31.2" y="291">8</text>
<text x="88.7" y="291">7</text>
<text x="138.7" y="291">6</text>
<text x="188.7" y="291">5</text>
<text x="238.7" y="291">4</text>
<text x="288.7" y="291">3</text>
<text x="338.7" y="291">2</text>
<text x="391.2" y="291">1</text>
</g>
<g font-size="4.7" fill="#808080">
<text x="305.3" y="172.3" transform="rotate(-90 305.3 172.3)">196.64</text>
<text x="265.7" y="204">200</text>
</g>
<text font-size="3.9" x="400.9" y="275.5">A3</text>
<g font-size="2">
<text x="230.6" y="234.6">UNLESS OTHERWISE SPECIFIED:</text>
<text x="230.6" y="237.1">DIMENSIONS ARE IN MILLIMETERS</text>
<text x="230.6" y="239.6">SURFACE FINISH:</text>
<text x="264.4" y="234.6">FINISH:</text>
<text x="311.3" y="234.5">DEBURR AND</text>
<text x="311.3" y="237">BREAK SHARP</text>
<text x="311.3" y="239.5">EDGES</text>
<text x="342.6" y="236">DO NOT SCALE DRAWING</text>
<text x="383.3" y="236.2">REVISION</text>
<text x="230.6" y="242.1">TOLERANCES:</text>
<text x="232.2" y="244.6">LINEAR:</text>
<text x="232.2" y="247.1">ANGULAR:</text>
<text x="244.3" y="252">NAME</text>
<text x="260" y="251.9">SIGNATURE</text>
<text x="277.2" y="251.9">DATE</text>
<text x="330.1" y="251.9">TITLE:</text>
<text x="230.6" y="256.1">DRAWN</text>
<text x="230.9" y="260.3">CHK'D</text>
<text x="230.4" y="264.4">APPV'D</text>
<text x="231.1" y="268.8">MFG</text>
<text x="231.5" y="273">Q.A</text>
<text x="285.6" y="272.5">MATERIAL:</text>
<text x="330" y="272.5">DWG NO.</text>
<text x="285.6" y="285.5">WEIGHT:</text>
<text x="330.1" y="285.6">SCALE:1:5</text>
<text x="374.5" y="285.6">SHEET 1 OF 1</text>
</g>
</svg>
